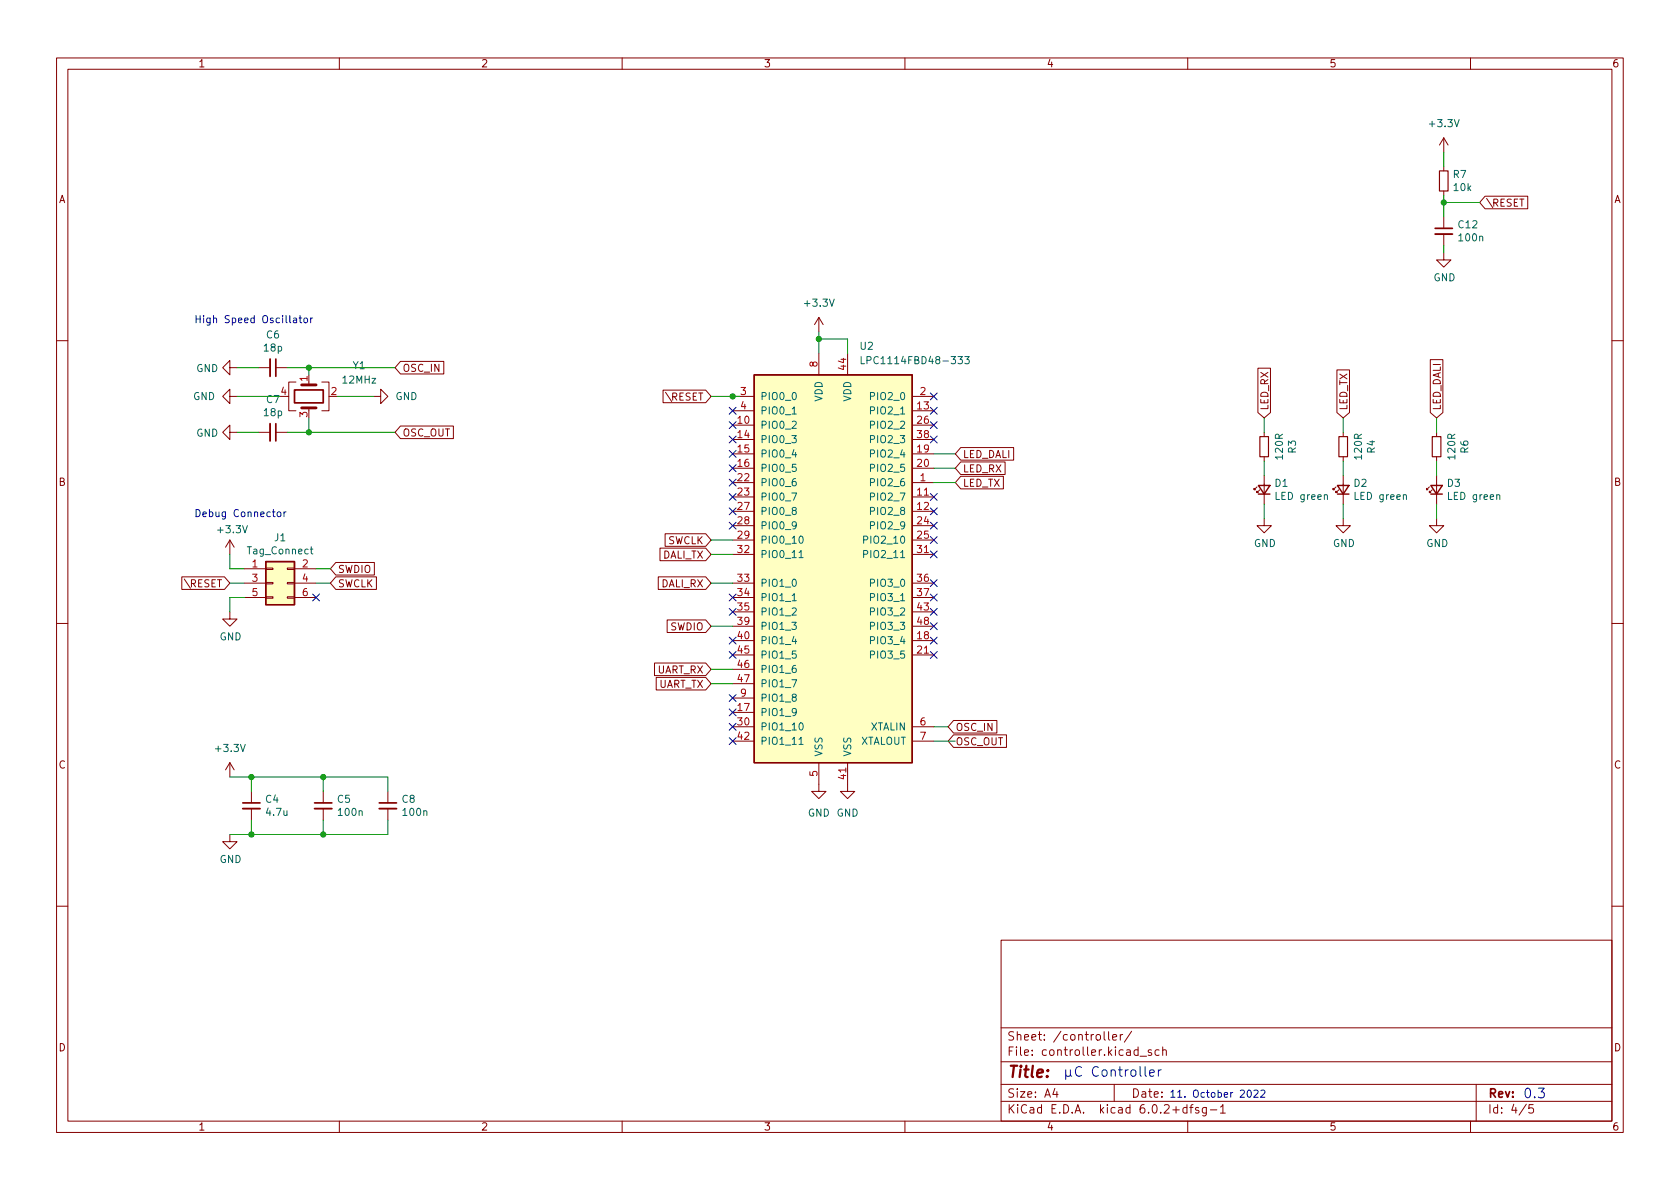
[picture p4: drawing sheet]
<svg xmlns="http://www.w3.org/2000/svg" width="297mm" height="210mm" viewBox="0 0 297 210" stroke-linecap="round" stroke-linejoin="round" font-family="sans-serif">
<g fill="none" stroke="#840000" stroke-width=".18">
<path d="M10 10.2h277v190.1h-277zM12 12.2h273v186.1h-273zM60 10.2v2M110 10.2v2M160 10.2v2M210 10.2v2M260 10.2v2M255.3 24.4v2.5M255.3 29.5v.7M255.3 33.8v.7M255.3 38.3v2.1M255.3 24.4l-.8 1.2"/>
<path d="M255.3 24.4l.7 1.2M262.6 34.7h7.5v2.2h-7.5l-1-1.1zM144.8 56.1v2.6M144.8 56.1l-.8 1.3M144.8 56.1l.7 1.3M255.3 44.7v1.3h1.2l-1.2 1.2-1.3-1.2h1.3M255.3 41.4v2M10 60.2h2M40.6 76.4v-1.2l-1.2 1.2 1.2 1.3v-1.3h1.3M40.6 70.1v-1.3l-1.2 1.3 1.2 1.3v-1.3h1.3M40.6 65v-1.3l-1.2 1.3 1.2 1.3v-1.3h1.3M45.7 76.4h2.1"/>
<path d="M45.7 65h2.1M48.8 76.4h2M48.8 65h2M52.3 67.6h-1.2v5h1.2M54.6 67.6v.5M54.6 72.1v.5M56.9 67.6h1.3v5h-1.3M66 70.1h1.3v-1.3l1.3 1.3-1.3 1.3v-1.3M70.8 63.9h7.7v2.2h-7.7l-1-1.1zM70.8 75.3h9.4v2.3h-9.4l-1-1.2zM117.2 69h7.6l.9 1.1-.9 1.1h-7.6zM129.5 75.2h3.8"/>
<path d="M129.5 72.6h3.8M129.5 77.7h3.8M129.5 70.1h3.8M144.8 62.5v3.8M149.9 62.5v3.8M161.3 75.2h3.8M161.3 72.6h3.8M161.3 77.7h3.8M161.3 70.1h3.8M169.9 79.1h9.3v2.3h-9.3l-1-1.1zM222.4 65.1h2.2v7.9l-1.1 .9-1.1-.9zM223.5 76.4v.8"/>
<path d="M236.4 65.4h2.2v7.6l-1.1 .9-1.1-.9zM237.5 76.4v.8M252.9 63.6h2.2v9.4l-1.1 .9-1.1-.9zM254 76.4v.8M285 60.2h2M40.6 95.5v2.5M40.6 95.5l-.7 1.3M40.6 95.5l.8 1.3M59.4 99.5h6.8v2.2h-6.8l-1-1.1zM116.7 96.9h8.1l.9 1.1-.9 1.1h-8.1zM117.6 94.4h7.2l.9 1.1-.9 1.1h-7.2zM129.5 85.3h3.8"/>
<path d="M129.5 87.9h3.8M129.5 90.4h3.8M129.5 80.3h3.8M129.5 82.8h3.8M129.5 93h3.8M129.5 95.5h3.8M129.5 98h3.8M161.3 85.3h3.8M161.3 87.9h3.8M161.3 90.4h3.8M161.3 80.3h3.8M161.3 82.8h3.8"/>
<path d="M161.3 93h3.8M161.3 95.5h3.8M161.3 98h3.8M169.9 81.7h7.8v2.2h-7.8l-1-1.1zM169.9 84.2h7.5v2.2h-7.5l-1-1.1zM222.2 86.1l-.5 .5v-.2v.2h.3M222.8 86.6l-.6 .5v-.2v.2h.3M223.5 91.7v1.3h1.3l-1.3 1.2-1.3-1.2h1.3M223.5 80.8v.7M223.5 84.1v5M236.2 86.1l-.5 .5v-.2v.2h.3M236.7 86.6l-.5 .5v-.2v.2h.3"/>
<path d="M237.5 91.7v1.3h1.3l-1.3 1.2-1.3-1.2h1.3M237.5 80.8v.7M237.5 84.1v5M252.7 86.1l-.5 .5v-.2v.2h.3M253.2 86.6l-.5 .5v-.2v.2h.3M254 91.7v1.3h1.3l-1.3 1.2-1.3-1.2h1.3M254 80.8v.7M254 84.1v5M10 110.2h2M32.1 102h7.6l.9 1.1-.9 1.1h-7.6zM40.6 108.2v1.3h1.3l-1.3 1.2-1.2-1.2h1.2M43.2 103.1h3.8"/>
<path d="M43.2 105.7h3.8M43.2 100.6h3.8M47 105.5h1.3v.3h-1.3zM47 103h1.3v.2h-1.3zM47 100.5h1.3v.2h-1.3zM50.8 105.5h1.3v.3h-1.3zM50.8 103h1.3v.2h-1.3zM50.8 100.5h1.3v.2h-1.3zM52.1 103.1h3.8M52.1 105.7h3.8M52.1 100.6h3.8M59.4 102h7.2v2.2h-7.2l-1-1.1z"/>
<path d="M115.7 117.2h9.1l.9 1.2-.9 1.1h-9.1zM116 119.8h8.8l.9 1.1-.9 1.1h-8.8zM116.4 102h8.4l.9 1.1-.9 1.1h-8.4zM118 109.6h6.8l.9 1.1-.9 1.1h-6.8zM129.5 113.3h3.8M129.5 115.8h3.8M129.5 103.1h3.8M129.5 105.7h3.8M129.5 108.2h3.8M129.5 110.7h3.8M129.5 118.4h3.8M161.3 113.3h3.8"/>
<path d="M161.3 115.8h3.8M161.3 103.1h3.8M161.3 105.7h3.8M161.3 108.2h3.8M161.3 110.7h3.8M285 110.2h2M40.6 134.9l-.7 1.2M40.6 134.9v2.5M40.6 134.9l.8 1.2M44.4 139.9v2.1M57.1 139.9v2.1M68.6 139.9v2.1"/>
<path d="M129.5 126h3.8M129.5 128.5h3.8M129.5 131.1h3.8M129.5 120.9h3.8M129.5 123.4h3.8M144.8 134.9v5h1.2l-1.2 1.3-1.3-1.3h1.3M149.9 134.9v5h1.2l-1.2 1.3-1.3-1.3h1.3M161.3 128.5h3.8M161.3 131.1h3.8M168.6 129.9h9.4v2.3h-9.4l-1-1.1zM168.6 127.4h7.7v2.2h-7.7l-1-1.1zM40.6 147.6v1.2h1.3l-1.3 1.3-1.2-1.3h1.2"/>
<path d="M44.4 143v2M57.1 143v2M68.6 143v2M10 160.2h2M177 166.3h108v32h-108zM285 160.2h2M60 198.3v2M110 198.3v2M160 198.3v2M177 194.8h108M177 191.8h108M177 187.8h108"/>
<path d="M177 181.8h108M186.5 192.5l-.4 1h1M186.9 193v1M195.2 182.4v1.3l.2 .2M196 182.4v1.3l.2 .2M196.7 183.4l.7-.1v-.3l-.5-.1-.2 .2 .1 .8h.6M197 191.8v3M198.1 182.9v1M198.5 182.9l-.3 .1-.1 .2M200.1 182.4l-1.3 1.9M201.6 186.8h1.1M203.6 185.7l-.4-.1-.2 .2 .1 .3 .5 .1v.4h-.6"/>
<path d="M204.9 185.7l-.4-.1-.3 .3v.4l.2 .3h.5M205.6 185.8l.2-.2 .3 .1 .1 .9M205.6 185.1v1.5M209.9 195.9l-.5-.1-.3 .3v.4l.2 .3h.6M209.9 195.3v1.5M210 198.3v2M210.4 195.8h.5M210.9 195.3l-.3 .2v1.3M211.9 195.9l-.3-.1-.2 .2v.3l.5 .1v.4h-.5M213.3 195.8v1.2l-.3 .3h-.4M213.3 195.9l-.4-.1-.3 .3v.4l.1 .3h.6M214 196.3h1.1"/>
<path d="M215.8 195.8l.4-.5v1.5M215.8 196.8h.8M260 198.3v2M261 191.8v6.5M269.9 195.3l-1.3 1.9M271.1 195.3h-.7l-.1 .7 .2-.1 .5 .1 .2 .2-.1 .5-.2 .1-.6-.1"/>
</g>
<path d="M253.7 41.4h3.1M47.8 63.5v3M47.8 74.9v3.1M42.9 143h3.1M55.6 143h3.1M67.1 143h3" fill="none" stroke="#840000" stroke-width=".33"/>
<path d="M253.7 40.4h3.1M48.8 63.5v3M48.8 74.9v3.1M52.1 69h5v2.2h-5zM42.9 142h3.1M55.6 142h3.1M67.1 142h3" fill="none" stroke="#840000" stroke-width=".3"/>
<g fill="#ffffc2" stroke="#ffffc2" stroke-width=".18">
<path d="M133.3 66.3h28v68.6h-28z"/>
<path d="M47 99.3h5.1v7.6h-5.1z"/>
</g>
<path d="M133.3 66.3h28v68.6h-28zM47 99.3h5.1v7.6h-5.1zM222.5 85.8h2l-1 1.6zM222.5 87.4h2M236.5 85.8h2l-1 1.6zM236.5 87.4h2M253 85.8h2l-1 1.6zM253 87.4h2" fill="none" stroke="#840000" stroke-width=".25"/>
<g fill="none" stroke="#006464" stroke-width=".18">
<path d="M140.1 73.2h.7M152.3 63.1v1.2h.6M170.6 63.1h.8l-.5 .4 .4 .2v.5l-.2 .1-.5-.1M54.9 97.1h.4M55 96.7v1.1l.3 .2M141.3 97.7l.3-.4v1.3M141.3 98.6h.7M141.5 94.9l.1-.1a.68 .68 0 0 1 .4 .6 .68 .68 0 0 1-.4 .7 .84 .84 0 0 1-.1-1.2zM152.7 95.5l.6-.1 .1-.2v-.3l-.7-.1v1.3M152.7 98l.6-.1 .1-.1v-.3l-.7-.2v1.3M140.1 106.2h.7M141.3 130.7l.3-.3v1.2"/>
<path d="M141.3 131.6h.7M141.5 127.9l.1-.1a.68 .68 0 0 1 .4 .7 .68 .68 0 0 1-.4 .6 .84 .84 0 0 1-.1-1.2z"/>
</g>
<path d="M53.3 68.1h2.6M53.3 72.1h2.6" fill="none" stroke="#840000" stroke-width=".51"/>
<path d="M254.5 30.2h1.5v3.6h-1.5zM222.8 77.2h1.5v3.6h-1.5zM236.7 77.2h1.6v3.6h-1.6zM253.2 77.2h1.6v3.6h-1.6z" fill="none" stroke="#840000" stroke-width=".2"/>
<g fill="none" stroke="#0000c2" stroke-width=".18">
<path d="M51.9 56.3h.5v.8M52.4 56.5l-.4 .1-.2 .2 .2 .3 .4-.1M52.9 56.2h.5M53.1 55.8v1.1l.3 .2M53.8 56.4l.2-.2 .3 .2 .1 .4-.1 .2-.3 .1-.2-.1zM54.9 56.2v.9M55.3 56.2l-.4 .3M49.1 90.6l.3-.1 .3 .3v.3l-.3 .3-.3-.1-.1-.2zM50.2 90.5v.9M50.6 90.5l-.4 .3M188.4 189.2v1.7M189.3 190.1l.2 .2"/>
<path d="M189.3 189.2l-.1 1-.5 .1-.3-.2M191.2 188.8a.68 .68 0 0 0-.8 0 .68 .68 0 0 0-.3 .8 .64 .64 0 0 0 .4 .6 .64 .64 0 0 0 .7 0M194.2 188.8a.68 .68 0 0 0-.9 0 .68 .68 0 0 0-.2 .8 .64 .64 0 0 0 .4 .6 .64 .64 0 0 0 .7 0M195 189.3a.46 .46 0 0 1 .7 .2v.5a.46 .46 0 0 1-.4 .3 .46 .46 0 0 1-.5-.3v-.5zM196.5 189.3a.42 .42 0 0 1 .7 .1v.9M196.5 189.2v1.1M197.8 189.2h.6M198 188.6v1.5l.1 .1 .3 .1M199 189.2v1.1M199.5 189.2l-.4 .1-.1 .2M200.1 189.3a.46 .46 0 0 1 .7 .2v.5a.46 .46 0 0 1-.4 .3 .46 .46 0 0 1-.5-.3v-.5zM201.6 188.6v1.5l.2 .2"/>
<path d="M202.5 188.6v1.5l.2 .2M203.3 189.8l.8-.2-.1-.3-.5-.1-.2 .2 .1 .8h.6M204.8 189.2v1.1M205.3 189.2l-.3 .1-.2 .2M220.6 192.9l.2-.1a.68 .68 0 0 1 .5 .6 .68 .68 0 0 1-.5 .6l-.2-.1-.1-.4zM221.7 192.9l.5-.1 .2 .3-.7 .9h.7M222.9 192.9l.5-.1 .3 .3-.8 .9h.8"/>
</g>
<g fill="none" stroke="#009600" stroke-width=".18">
<path d="M255.3 26.9v2.6M255.3 34.5v3.8M255.3 35.8h6.3M144.8 59.9h5.1v2.6M144.8 58.7v3.8M255.3 43.4v1.3M41.9 70.1h7.6M41.9 76.4h3.8M41.9 65h3.8M50.8 76.4h19M50.8 65h19M54.6 65v1.3"/>
<path d="M54.6 73.9v2.5M59.7 70.1h6.3M125.7 70.1h5.1M223.5 73.9v2.5M237.5 73.9v2.5M254 73.9v2.5M40.6 98v2.6h2.6M125.7 98h3.8M125.7 95.5h3.8M165.1 82.8h3.8M165.1 80.3h3.8M165.1 85.3h3.8"/>
<path d="M223.5 81.5v2.6M223.5 89.1v2.6M237.5 81.5v2.6M237.5 89.1v2.6M254 81.5v2.6M254 89.1v2.6M40.6 103.1h2.6M43.2 105.7h-2.6v2.5M55.9 103.1h2.5M55.9 100.6h2.5M125.7 103.1h3.8M125.7 110.7h3.8"/>
<path d="M125.7 118.4h3.8M40.6 137.4h28v2.5M44.4 137.4v2.5M57.1 137.4v2.5M125.7 120.9h3.8M165.1 128.5h2.5M165.1 131.1h3.8M44.4 145v2.6M57.1 145v2.6M68.6 145v2.6h-28"/>
</g>
<g fill="none" stroke="#000084" stroke-width=".18">
<path d="M128.9 79.6l1.2 1.3M128.9 77.1l1.2 1.2M128.9 72l1.2 1.2M128.9 74.6l1.2 1.2M130.1 79.6l-1.2 1.3M130.1 77.1l-1.2 1.2M130.1 72l-1.2 1.2M130.1 74.6l-1.2 1.2M164.5 77.1l1.2 1.2M164.5 74.6l1.2 1.2M164.5 72l1.2 1.2M164.5 69.5l1.2 1.2"/>
<path d="M165.7 77.1l-1.2 1.2M165.7 74.6l-1.2 1.2M165.7 72l-1.2 1.2M165.7 69.5l-1.2 1.2M128.9 82.2l1.2 1.2M128.9 84.7l1.2 1.2M128.9 87.3l1.2 1.2M128.9 89.8l1.2 1.2M128.9 92.3l1.2 1.3M130.1 82.2l-1.2 1.2M130.1 84.7l-1.2 1.2M130.1 87.3l-1.2 1.2"/>
<path d="M130.1 89.8l-1.2 1.2M130.1 92.3l-1.2 1.3M164.5 87.3l1.2 1.2M164.5 97.4l1.2 1.2M164.5 89.8l1.2 1.2M164.5 94.9l1.2 1.2M164.5 92.3l1.2 1.3M165.7 87.3l-1.2 1.2M165.7 89.8l-1.2 1.2M165.7 97.4l-1.2 1.2M165.7 94.9l-1.2 1.2M165.7 92.3l-1.2 1.3"/>
<path d="M55.3 105l1.2 1.3M56.5 105l-1.2 1.3M128.9 105l1.2 1.3M128.9 107.6l1.2 1.2M128.9 112.7l1.2 1.2M128.9 115.2l1.2 1.2M130.1 107.6l-1.2 1.2M130.1 105l-1.2 1.3M130.1 112.7l-1.2 1.2M130.1 115.2l-1.2 1.2M164.5 115.2l1.2 1.2M164.5 112.7l1.2 1.2"/>
<path d="M164.5 105l1.2 1.3M164.5 110.1l1.2 1.2M164.5 107.6l1.2 1.2M164.5 102.5l1.2 1.2M165.7 115.2l-1.2 1.2M165.7 112.7l-1.2 1.2M165.7 105l-1.2 1.3M165.7 110.1l-1.2 1.2M165.7 107.6l-1.2 1.2M165.7 102.5l-1.2 1.2M128.9 125.4l1.2 1.2M128.9 122.8l1.2 1.2"/>
<path d="M128.9 130.4l1.2 1.3M128.9 127.9l1.2 1.2M130.1 122.8l-1.2 1.2M130.1 125.4l-1.2 1.2M130.1 130.4l-1.2 1.3M130.1 127.9l-1.2 1.2"/>
</g>
<g fill="#009600" stroke="#009600" stroke-width=".18">
<circle cx="57.1" cy="137.4" r=".46"/>
<circle cx="57.1" cy="147.6" r=".46"/>
<circle cx="44.4" cy="137.4" r=".46"/>
<circle cx="44.4" cy="147.6" r=".46"/>
<circle cx="255.3" cy="35.8" r=".46"/>
<circle cx="144.8" cy="59.9" r=".46"/>
<circle cx="129.5" cy="70.1" r=".46"/>
<circle cx="54.6" cy="65" r=".46"/>
<circle cx="54.6" cy="76.4" r=".46"/>
</g>
<text font-size="2.8" fill="#840000" x="178" y="190.6">Title:</text>
<text font-size="2.4" fill="#0000c2" x="269.2" y="194.2">0.3</text>
<g font-size="2.1" fill="#840000">
<text x="178" y="184">Sheet: /controller/</text>
<text x="178" y="186.7">File: controller.kicad_sch</text>
<text x="178" y="196.9">KiCad E.D.A. kicad 6.0.2+dfsg-1</text>
<text x="178" y="194.1">Size: A4</text>
<text x="200" y="194.1">Date:</text>
<text x="263" y="194.1">Rev:</text>
<text x="263" y="196.9">Id: 4/5</text>
</g>
<g font-size="1.8" fill="#840000">
<text x="35" y="11.9">1</text>
<text x="85" y="11.9">2</text>
<text x="135" y="11.9">3</text>
<text x="185" y="11.9">4</text>
<text x="235" y="11.9">5</text>
<text x="285" y="11.9">6</text>
<text x="10.3" y="35.9">A</text>
<text x="285.3" y="35.9">A</text>
<text x="262.9" y="36.5">\RESET</text>
<text x="71.1" y="65.7">OSC_IN</text>
<text x="118.1" y="70.8">\RESET</text>
<text x="71.1" y="77.2">OSC_OUT</text>
<text x="224.2" y="72.6" transform="rotate(-90 224.2 72.6)">LED_RX</text>
<text x="238.2" y="72.6" transform="rotate(-90 238.2 72.6)">LED_TX</text>
<text x="254.7" y="72.6" transform="rotate(-90 254.7 72.6)">LED_DALI</text>
<text x="170.2" y="83.5">LED_RX</text>
<text x="170.2" y="81">LED_DALI</text>
<text x="10.3" y="85.9">B</text>
<text x="170.2" y="86.1">LED_TX</text>
<text x="285.3" y="85.9">B</text>
<text x="59.7" y="101.3">SWDIO</text>
<text x="117.1" y="98.8">DALI_TX</text>
<text x="118" y="96.2">SWCLK</text>
<text x="33" y="103.8">\RESET</text>
<text x="59.7" y="103.8">SWCLK</text>
<text x="116.9" y="103.8">DALI_RX</text>
<text x="118.5" y="111.5">SWDIO</text>
<text x="116.1" y="119.1">UART_RX</text>
<text x="116.3" y="121.6">UART_TX</text>
<text x="168.9" y="131.8">OSC_OUT</text>
<text x="168.9" y="129.2">OSC_IN</text>
<text x="10.3" y="135.9">C</text>
<text x="285.3" y="135.9">C</text>
<text x="10.3" y="185.9">D</text>
<text x="285.3" y="185.9">D</text>
<text x="35" y="199.9">1</text>
<text x="85" y="199.9">2</text>
<text x="135" y="199.9">3</text>
<text x="185" y="199.9">4</text>
<text x="235" y="199.9">5</text>
<text x="285" y="199.9">6</text>
</g>
<g font-size="1.8" fill="#006464">
<text x="252.9" y="22.5">+3.3V</text>
<text x="257" y="31.5">R7</text>
<text x="257.1" y="33.8">10k</text>
<text x="257.9" y="40.4">C12</text>
<text x="258.1" y="42.7">100n</text>
<text x="253.4" y="49.7">GND</text>
<text x="47.1" y="59.8">C6</text>
<text x="142.4" y="54.2">+3.3V</text>
<text x="34.7" y="65.8">GND</text>
<text x="46.7" y="62.1">18p</text>
<text x="62.4" y="65.3">Y1</text>
<text x="152.1" y="61.8">U2</text>
<text x="153.5" y="64.4">LPC1114FBD48-333</text>
<text x="34.1" y="70.7">GND</text>
<text x="47.1" y="71.3">C7</text>
<text x="60.7" y="67.8">12MHz</text>
<text x="69.9" y="70.7">GND</text>
<text x="134.4" y="70.7">PIO0_0</text>
<text x="145.4" y="71" transform="rotate(-90 145.4 71)">VDD</text>
<text x="150.5" y="71" transform="rotate(-90 150.5 71)">VDD</text>
<text x="154.3" y="70.7">PIO2_0</text>
<text x="34.7" y="77.2">GND</text>
<text x="46.7" y="73.6">18p</text>
<text x="134.4" y="75.8">PIO0_2</text>
<text x="134.4" y="73.3">PIO0_1</text>
<text x="154.3" y="73.3">PIO2_1</text>
<text x="154.3" y="75.8">PIO2_2</text>
<text x="134.4" y="78.4">PIO0_3</text>
<text x="134.4" y="80.9">PIO0_4</text>
<text x="134.4" y="83.4">PIO0_5</text>
<text x="154.3" y="80.9">PIO2_4</text>
<text x="154.3" y="83.4">PIO2_5</text>
<text x="154.3" y="78.4">PIO2_3</text>
<text x="226.8" y="81.1" transform="rotate(-90 226.8 81.1)">120R</text>
<text x="229.1" y="80.1" transform="rotate(-90 229.1 80.1)">R3</text>
<text x="240.8" y="81.1" transform="rotate(-90 240.8 81.1)">120R</text>
<text x="243.1" y="80.1" transform="rotate(-90 243.1 80.1)">R4</text>
<text x="257.3" y="81.1" transform="rotate(-90 257.3 81.1)">120R</text>
<text x="259.6" y="80.1" transform="rotate(-90 259.6 80.1)">R6</text>
<text x="134.4" y="86">PIO0_6</text>
<text x="134.4" y="88.5">PIO0_7</text>
<text x="154.3" y="86">PIO2_6</text>
<text x="154.3" y="88.5">PIO2_7</text>
<text x="225.4" y="86.1">D1</text>
<text x="225.7" y="88.4">LED green</text>
<text x="239.4" y="86.1">D2</text>
<text x="239.7" y="88.4">LED green</text>
<text x="255.9" y="86.1">D3</text>
<text x="256.2" y="88.4">LED green</text>
<text x="38.7" y="94.3">+3.3V</text>
<text x="48.5" y="95.7">J1</text>
<text x="134.4" y="91.1">PIO0_8</text>
<text x="134.4" y="93.6">PIO0_9</text>
<text x="154.3" y="91.1">PIO2_8</text>
<text x="154.3" y="93.6">PIO2_9</text>
<text x="43.9" y="98">Tag_Connect</text>
<text x="134.4" y="96.1">PIO0_10</text>
<text x="134.4" y="98.7">PIO0_11</text>
<text x="153.3" y="96.1">PIO2_10</text>
<text x="153.3" y="98.7">PIO2_11</text>
<text x="221.7" y="96.7">GND</text>
<text x="235.7" y="96.7">GND</text>
<text x="252.2" y="96.7">GND</text>
<text x="134.4" y="103.8">PIO1_0</text>
<text x="134.4" y="106.3">PIO1_1</text>
<text x="154.3" y="103.8">PIO3_0</text>
<text x="154.3" y="106.3">PIO3_1</text>
<text x="38.8" y="113.2">GND</text>
<text x="134.4" y="108.8">PIO1_2</text>
<text x="134.4" y="111.4">PIO1_3</text>
<text x="134.4" y="113.9">PIO1_4</text>
<text x="154.3" y="113.9">PIO3_4</text>
<text x="154.3" y="108.8">PIO3_2</text>
<text x="154.3" y="111.4">PIO3_3</text>
<text x="134.4" y="116.5">PIO1_5</text>
<text x="134.4" y="119">PIO1_6</text>
<text x="154.3" y="116.5">PIO3_5</text>
<text x="134.4" y="121.5">PIO1_7</text>
<text x="134.4" y="124.1">PIO1_8</text>
<text x="134.4" y="126.6">PIO1_9</text>
<text x="134.4" y="129.2">PIO1_10</text>
<text x="134.4" y="131.7">PIO1_11</text>
<text x="151.9" y="131.7">XTALOUT</text>
<text x="153.9" y="129.2">XTALIN</text>
<text x="38.3" y="133">+3.3V</text>
<text x="145.4" y="133.9" transform="rotate(-90 145.4 133.9)">VSS</text>
<text x="150.5" y="133.9" transform="rotate(-90 150.5 133.9)">VSS</text>
<text x="47" y="142">C4</text>
<text x="59.7" y="142">C5</text>
<text x="71.1" y="142">C8</text>
<text x="47.2" y="144.3">4.7u</text>
<text x="59.9" y="144.3">100n</text>
<text x="71.4" y="144.3">100n</text>
<text x="142.8" y="144.4">GND GND</text>
<text x="38.8" y="152.6">GND</text>
</g>
<g font-size="1.8" fill="#0000c2">
<text x="34.3" y="57.1">High Speed Oscillator</text>
<text x="34.3" y="91.4">Debug Connector</text>
<text x="206.7" y="194.1">11. October 2022</text>
</g>
<g font-size="1.8" fill="#a90000">
<text x="144.5" y="64.9" transform="rotate(-90 144.5 64.9)">8</text>
<text x="149.6" y="65.4" transform="rotate(-90 149.6 65.4)">44</text>
<text x="49.7" y="69.8">4</text>
<text x="54.4" y="67.4" transform="rotate(-90 54.4 67.4)">1</text>
<text x="58.6" y="69.8">2</text>
<text x="131" y="69.8">3</text>
<text x="162.7" y="69.8">2</text>
<text x="54.4" y="73.8" transform="rotate(-90 54.4 73.8)">3</text>
<text x="130.5" y="74.9">10</text>
<text x="130.5" y="77.5">14</text>
<text x="131" y="72.4">4</text>
<text x="162.2" y="72.4">13</text>
<text x="162.2" y="74.9">26</text>
<text x="162.2" y="77.5">38</text>
<text x="130.5" y="80">15</text>
<text x="130.5" y="82.5">16</text>
<text x="162.2" y="80">19</text>
<text x="162.2" y="82.5">20</text>
<text x="130.5" y="85.1">22</text>
<text x="130.5" y="87.6">23</text>
<text x="162.2" y="87.6">11</text>
<text x="162.7" y="85.1">1</text>
<text x="130.5" y="90.2">27</text>
<text x="130.5" y="92.7">28</text>
<text x="130.5" y="95.2">29</text>
<text x="162.2" y="90.2">12</text>
<text x="162.2" y="92.7">24</text>
<text x="162.2" y="95.2">25</text>
<text x="44.6" y="100.3">1</text>
<text x="53.5" y="100.3">2</text>
<text x="130.5" y="97.8">32</text>
<text x="162.2" y="97.8">31</text>
<text x="44.6" y="102.9">3</text>
<text x="44.6" y="105.4">5</text>
<text x="53.5" y="102.9">4</text>
<text x="53.5" y="105.4">6</text>
<text x="130.5" y="102.9">33</text>
<text x="130.5" y="105.4">34</text>
<text x="130.5" y="107.9">35</text>
<text x="162.2" y="102.9">36</text>
<text x="162.2" y="105.4">37</text>
<text x="162.2" y="107.9">43</text>
<text x="130.5" y="110.5">39</text>
<text x="130.5" y="113">40</text>
<text x="162.2" y="113">18</text>
<text x="162.2" y="110.5">48</text>
<text x="130.5" y="115.6">45</text>
<text x="130.5" y="118.1">46</text>
<text x="162.2" y="115.6">21</text>
<text x="130.5" y="125.7">17</text>
<text x="130.5" y="120.6">47</text>
<text x="131" y="123.2">9</text>
<text x="130.5" y="128.3">30</text>
<text x="130.5" y="130.8">42</text>
<text x="162.7" y="128.3">6</text>
<text x="162.7" y="130.8">7</text>
<text x="144.5" y="137.3" transform="rotate(-90 144.5 137.3)">5</text>
<text x="149.6" y="137.8" transform="rotate(-90 149.6 137.8)">41</text>
</g>
</svg>
